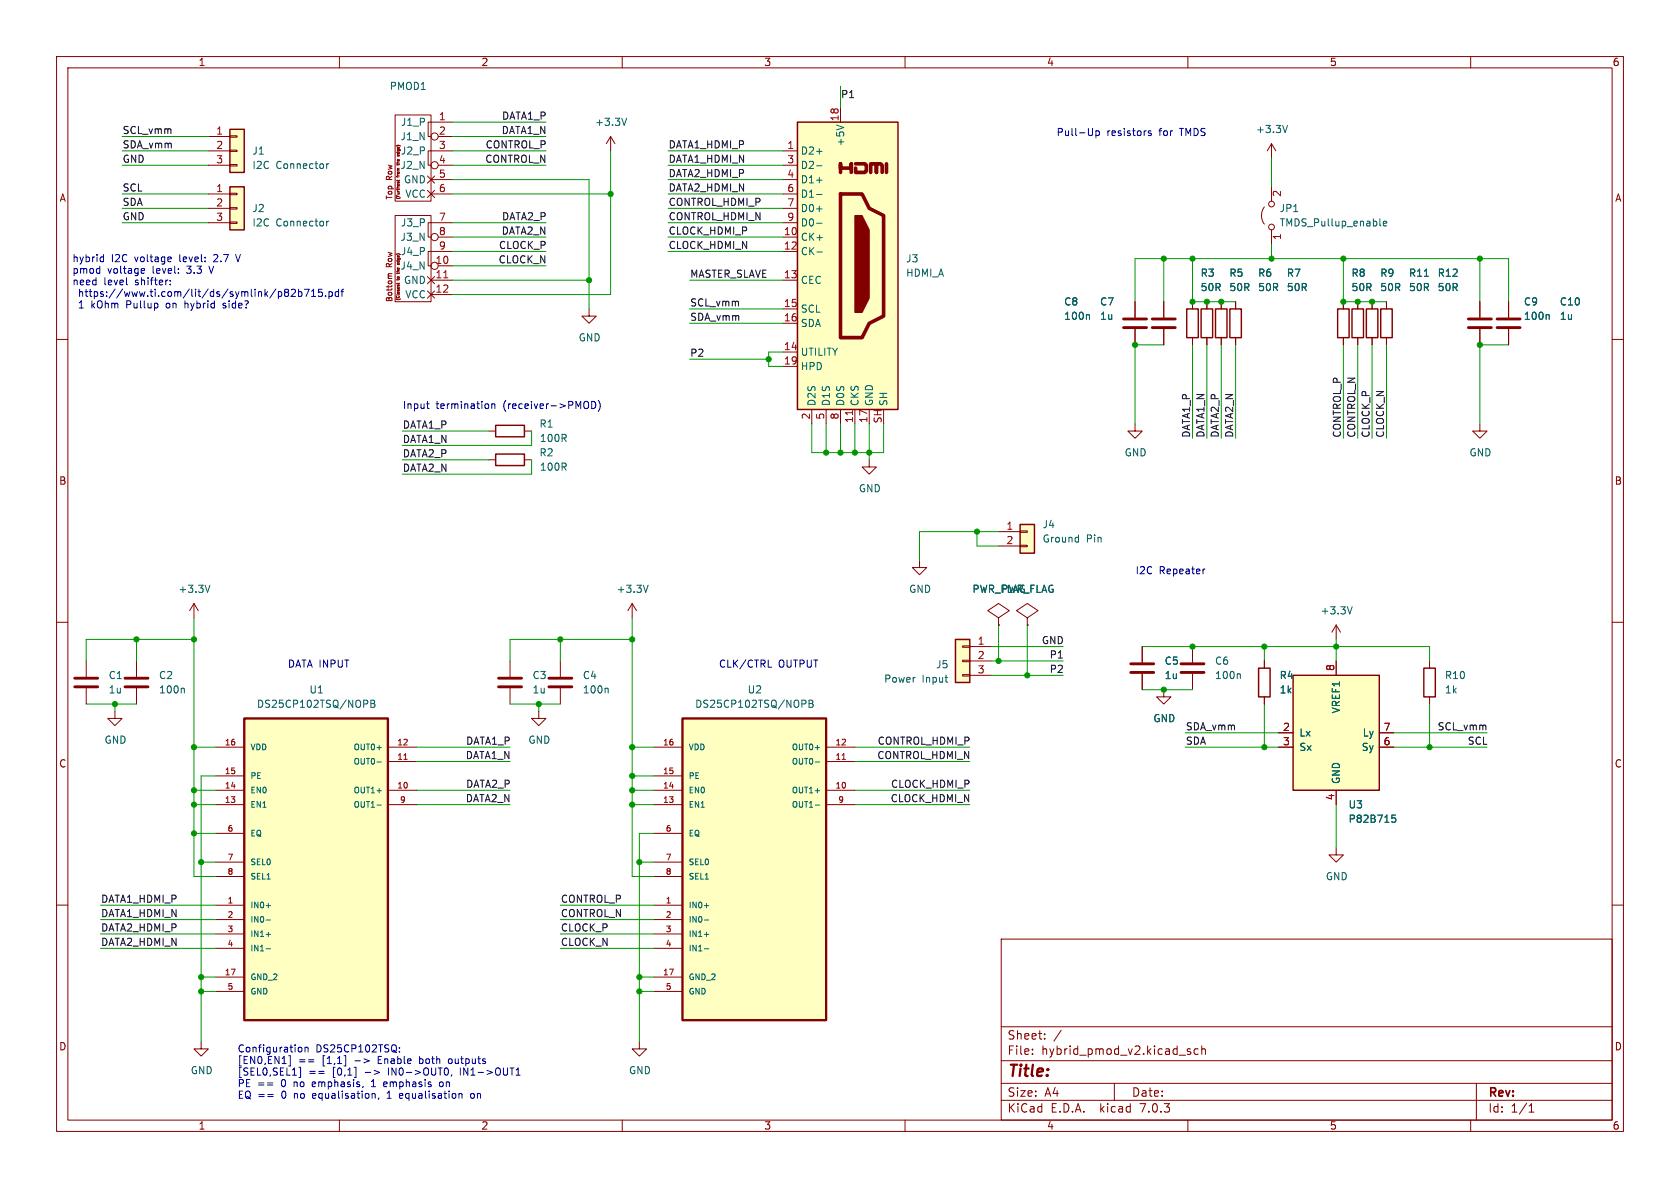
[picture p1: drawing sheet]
<svg xmlns="http://www.w3.org/2000/svg" width="297mm" height="210mm" viewBox="0 0 297 210" stroke-linecap="round" stroke-linejoin="round" font-family="sans-serif">
<g fill="none" stroke="#840000" stroke-width=".18">
<path d="M10 10h277v190h-277zM12 12h273v186h-273zM60 10v2M110 10v2M148.6 19.1v2.5M160 10v2M210 10v2M260 10v2M36.8 34.3h3.8M36.8 36.8h3.8M36.8 39.4h3.8M36.8 24.1h3.8"/>
<path d="M36.8 26.7h3.8M36.8 29.2h3.8M40.6 39.2h1.3v.3h-1.3zM40.6 36.7h1.3v.3h-1.3zM40.6 34.2h1.3v.2h-1.3zM40.6 29.1h1.3v.2h-1.3zM40.6 26.5h1.3v.3h-1.3zM40.6 24h1.3v.3h-1.3zM69.8 38.1h6.4v15.2h-6.4zM69.8 20.3h6.4v15.3h-6.4zM70 25.8h.1M70.1 25.7l-.1 .1"/>
<path d="M70.2 31.8v.2M70.5 32.2l-.2 .2v-.2M70.5 32.2h.1M70.5 32.2l.1 .2M70.6 31.8l-.1 .1h-.4M75.6 31.1l1.2 1.3M75.6 33.7l1.2 1.2M76.2 34.3h3.8M76.2 31.8h3.8M76.8 31.1l-1.2 1.3M76.8 33.7l-1.2 1.2M77.5 24.1h2.5"/>
<path d="M77.5 29.2h2.5M80 39.4h-4.3v2.5h.5M80 26.7h-4.3v2.5h.5M80 21.6h-4.3v2.5h.5M107.9 24.1l-.7 1.3M107.9 24.1v2.6M107.9 24.1l.8 1.3M138.4 34.3h2.6M138.4 36.8h2.6M138.4 39.4h2.6M138.4 26.7h2.6M138.4 29.2h2.6"/>
<path d="M138.4 31.8h2.6M223.5 36.6a2.54 2.54 0 0 0 0 3M224.8 25.4v2.5M224.8 33v2.6M224.8 25.4l-.8 1.3M224.8 25.4l.8 1.3M10 60h2M68.8 48.8l-.1 .1M68.8 48.8h.5M69.3 48.4h-.6l-.1 .3 .2 .1M70 52.8l.1 .1M70.1 49.5h.4"/>
<path d="M70.1 44.9l-.1 .1M70.2 50v.2M70.3 50.4v.2M70.5 50.4h.1M70.5 50.4l-.1 .2M70.5 50.4l.1 .1M70.6 50l-.1 .1h-.4M75.6 48.9l1.2 1.3M75.6 51.4l1.2 1.3M76.2 49.5h3.8M76.2 52.1h3.8M76.8 48.9l-1.2 1.3"/>
<path d="M76.8 51.4l-1.2 1.3M77.5 47h2.5M77.5 41.9h2.5M80 44.5h-4.3v2.5h.5M104.1 54.6v1.3h1.3l-1.3 1.3-1.2-1.3h1.2M138.4 49.5h2.6M138.4 41.9h2.6M138.4 44.5h2.6M138.4 54.6h2.6M138.4 57.2h2.6M200.7 53.3v2.8M200.7 58.2v2.8"/>
<path d="M205.7 53.3v2.8M205.7 58.2v2.8M210.8 53.3v1.3M210.8 59.7v1.3M213.4 53.3v1.3M213.4 59.7v1.3M215.9 53.3v1.3M215.9 59.7v1.3M218.4 53.3v1.3M218.4 59.7v1.3M224.8 40.6v2.6M237.5 53.3v1.3"/>
<path d="M237.5 59.7v1.3M240 53.3v1.3M240 59.7v1.3M242.6 53.3v1.3M242.6 59.7v1.3M245.1 53.3v1.3M245.1 59.7v1.3M261.6 53.3v2.8M261.6 58.2v2.8M266.7 53.3v2.8M266.7 58.2v2.8M285 60h2"/>
<path d="M86.4 76.2h1.2M92.7 76.2h1.3M138.4 62.2h2.6M138.4 64.8h2.6M143.5 72.4v2.5M146 72.4v2.5M148.6 72.4v2.5M151.1 72.4v2.5M153.7 72.4v2.5M200.7 74.9v1.3h1.2l-1.2 1.3-1.3-1.3h1.3M261.6 74.9v1.3h1.3l-1.3 1.3-1.3-1.3h1.3M86.4 81.3h1.2"/>
<path d="M92.7 81.3h1.3M153.7 81.3v1.3h1.2l-1.2 1.2-1.3-1.2h1.3M162.6 99.1v1.2h1.2l-1.2 1.3-1.3-1.3h1.3M176.5 94h3.8M176.5 96.5h3.8M180.3 96.4h1.3v.2h-1.3zM180.3 93.9h1.3v.2h-1.3zM10 110h2M15.2 116.8v2.8M24.1 116.8v2.8M34.3 106.7l-.8 1.3M34.3 106.7v2.5"/>
<path d="M34.3 106.7l.8 1.3M90.2 116.8v2.8M99.1 116.8v2.8M111.8 106.7l-.8 1.3M111.8 106.7v2.5M111.8 106.7l.7 1.3M170.2 119.3h1.2v.2h-1.2zM170.2 116.7h1.2v.3h-1.2zM170.2 114.2h1.2v.2h-1.2zM171.4 114.3h3.9M171.4 116.8h3.9M171.4 119.4h3.9"/>
<path d="M176.5 109.2l1.9-1.2-1.9-1.3-1.9 1.3 1.9 1.2v1.3M176.5 110.5h.1M181.6 109.2l1.9-1.2-1.9-1.3-1.9 1.3 1.9 1.2v1.3M181.6 110.5h.1M201.9 114.3v2.8M201.9 119.1v2.8M210.8 114.3v2.8M210.8 119.1v2.8M223.5 116.8v1.3M236.2 110.5l-.7 1.3M236.2 110.5v2.5M236.2 116.8v2.6"/>
<path d="M236.2 110.5l.8 1.3M252.7 116.8v1.3M285 110h2M15.2 121.7v2.8M20.3 125.7v1.3h1.3l-1.3 1.3-1.3-1.3h1.3M24.1 121.7v2.8M38.1 139.7h5.1M38.1 132.1h5.1M38.1 137.2h5.1M68.6 139.7h5.1M68.6 134.6h5.1M68.6 132.1h5.1"/>
<path d="M90.2 121.7v2.8M95.2 125.7v1.3h1.3l-1.3 1.3-1.2-1.3h1.2M99.1 121.7v2.8M115.6 139.7h5M115.6 132.1h5M115.6 137.2h5M146 139.7h5.1M146 134.6h5.1M146 132.1h5.1M205.7 121.9v1.3h1.3l-1.3 1.3-1.2-1.3h1.2M223.5 123.2v1.3M226.1 132.1h2.5"/>
<path d="M226.1 129.5h2.5M236.2 139.7v2.5M243.8 132.1h2.6M243.8 129.5h2.6M252.7 123.2v1.3M10 160h2M38.1 142.2h5.1M38.1 147.3h5.1M38.1 152.4h5.1M38.1 154.9h5.1M68.6 142.2h5.1M115.6 142.2h5"/>
<path d="M115.6 147.3h5M115.6 152.4h5M115.6 154.9h5M146 142.2h5.1M236.2 149.9v1.2h1.3l-1.3 1.3-1.3-1.3h1.3M285 160h2M38.1 160h5.1M38.1 172.7h5.1M38.1 162.6h5.1M38.1 165.1h5.1M38.1 167.6h5.1M38.1 175.3h5.1"/>
<path d="M115.6 160h5M115.6 172.7h5M115.6 162.6h5M115.6 165.1h5M115.6 167.6h5M115.6 175.3h5M177 166h108v32h-108zM35.6 184.2v1.2h1.2l-1.2 1.3-1.3-1.3h1.3M60 198v2M110 198v2M113 184.2v1.2h1.3l-1.3 1.3-1.2-1.3h1.2M160 198v2"/>
<path d="M177 194.5h108M177 191.5h108M177 187.5h108M177 181.5h108M182.5 186.3v.1M182.5 185.5v.1M184.7 183.6v.1M184.7 182.8v.1M187.6 182.1l-1.3 2M197 191.5v3M209.9 185.7l.6 .4-.2 .3-.4-.1M210 198v2"/>
<path d="M210.5 185.5l-.4-.1-.2 .2M211.8 185.5l-.4-.1-.3 .3v.4l.1 .2h.6M212.5 185.5l.2-.1 .3 .1 .1 .9M212.5 184.9v1.5M260 198v2M261 191.5v6.5M270.3 196.6h.9M270.3 195.5l.4-.4v1.5"/>
<circle cx="76.8" cy="29.2" r=".63"/>
<circle cx="76.8" cy="24.1" r=".63"/>
<circle cx="224.8" cy="36.1" r=".51"/>
<circle cx="76.8" cy="47" r=".63"/>
<circle cx="76.8" cy="41.9" r=".63"/>
<circle cx="224.8" cy="40.1" r=".51"/>
</g>
<g fill="none" stroke="#840000" stroke-width=".51">
<path d="M198.6 57.9h4.1M198.6 56.4h4.1M203.7 57.9h4.1M203.7 56.4h4.1M259.6 57.9h4.1M259.6 56.4h4.1M264.7 57.9h4M264.7 56.4h4M13.2 119.9h4.1M22.1 119.9h4.1M88.1 119.9h4.1M97 119.9h4.1"/>
<path d="M199.9 118.9h4.1M199.9 117.3h4.1M208.8 118.9h4.1M208.8 117.3h4.1M13.2 121.4h4.1M22.1 121.4h4.1M88.1 121.4h4.1M97 121.4h4.1"/>
</g>
<g fill="none" stroke="#006464" stroke-width=".18">
<path d="M57.7 28.9v.9M57.7 39.1v.8M58.1 39.1l-.4 .2M58.1 28.9l-.4 .3M109.9 20.9l.4 1.3 .5-1.3M144.4 26.8h.9M144.4 29.3h.9M144.4 31.8h.9M144.4 34.4h.9M144.4 36.9h.9M144.4 39.5h.9M147.9 22.1l1.3 .4"/>
<path d="M226.8 22.2l.4 1.2 .4-1.2M228.7 37.4h.7M244 38.7v1.1l.1 .1M244.6 39.5l.6-.1-.1-.2-.4-.1-.1 .2v.6h.5M144.4 44.5h1M192.2 55.6l.4 .2v.7M251.8 48.8h.7M273.5 55.6l.4 .2v.7M99.7 77.4l.4 .6M100 76.9v.4M99.7 82.5l.4 .6M100 82v.4"/>
<path d="M190.6 95h.1M190.7 94.6v1.2M190.7 95.8h-.1M36.3 103.4l.4 1.3 .4-1.3M113.7 103.4l.5 1.3 .4-1.3M161.7 119.7h.1M167.1 119.7h.4M218.9 119.1l.4 .2v.7M238.2 107.3l.4 1.2 .4-1.2M32.2 121.7l.4 .1v.7M64.8 123.8l.2 .2v.3l-.2 .1M65.6 123.8h.4l.2 .2-.2 .4 .2 .1 .1 .3-.3 .2h-.4z"/>
<path d="M65.6 124.4h.4M66.6 139.8h.8M66.6 134.7h.8M66.6 132.2h.8M107.2 121.7l.3 .1v.7M142.2 123.8l.3 .2-.1 .3-.2 .1M143 123.8h.5l.2 .2-.2 .4 .2 .1 .1 .3-.3 .2h-.5zM143 124.4h.5M144.1 139.8h.8M144.1 134.7h.8M144.1 132.2h.8M167.3 120.5l.2 .1"/>
<path d="M66.6 142.3h.8M144.1 142.3h.8M246.7 144.1h-.6l-.1 .6 .2-.1h.4l.2 .2-.1 .4-.2 .2-.5-.2M47.1 160.1h.7M47.1 162.6h.7M47.1 165.2h.7M47.1 167.7h.7M124.5 160.1h.8M124.5 162.6h.8M124.5 165.2h.8M124.5 167.7h.8"/>
</g>
<g fill="#ffffc2" stroke="#ffffc2" stroke-width=".18">
<path d="M40.6 33h2.6v7.6h-2.6z"/>
<path d="M40.6 22.9h2.6v7.6h-2.6z"/>
<path d="M43.2 127h25.4v53.3h-25.4z"/>
<path d="M120.6 127h25.4v53.3h-25.4z"/>
<path d="M141 21.6h17.7v50.8h-17.7z"/>
<path d="M168.9 113h2.5v7.7h-2.5z"/>
<path d="M228.6 119.4h15.2v20.3h-15.2z"/>
<path d="M180.3 92.7h2.6v5.1h-2.6z"/>
</g>
<g fill="none" stroke="#840000" stroke-width=".25">
<path d="M40.6 33h2.6v7.6h-2.6zM40.6 22.9h2.6v7.6h-2.6zM141 21.6h17.7v50.8h-17.7zM209.8 54.6h2v5.1h-2zM212.3 54.6h2.1v5.1h-2.1zM214.9 54.6h2v5.1h-2zM217.4 54.6h2.1v5.1h-2.1zM236.5 54.6h2v5.1h-2zM239 54.6h2v5.1h-2zM241.6 54.6h2v5.1h-2zM244.1 54.6h2v5.1h-2zM87.6 75.2h5.1v2h-5.1z"/>
<path d="M87.6 80.3h5.1v2h-5.1zM180.3 92.7h2.6v5.1h-2.6zM168.9 113h2.5v7.7h-2.5zM222.5 118.1h2v5.1h-2zM228.6 119.4h15.2v20.3h-15.2zM251.7 118.1h2v5.1h-2z"/>
</g>
<path d="M78.4 49.1h.8M150.7 72.6v.7M71.4 134.2h.6M148.9 134.2h.6" fill="none" stroke="#a90000" stroke-width=".18"/>
<path d="M43.2 127h25.4v53.3h-25.4zM120.6 127h25.4v53.3h-25.4z" fill="none" stroke="#840000" stroke-width=".41"/>
<path d="M148.6 30.5v-1.5v.7h1.9v-.7v1.5M148.6 34.3h3.8l1.3 2.5 2.5 1.3v17.8l-2.5 1.3-1.3 2.5h-3.8zM151.3 29h1.6l.3 .2v1l-.3 .3h-1.6v-.8M153.9 30.5v-1.5h1v1.5v-1.5h.8l.3 .2v1.3M156.7 29v1.5" fill="none" stroke="#840000" stroke-width=".63"/>
<path d="M151.1 38.1h1.3l1.3 2.5v12.1l-1.3 2.5h-1.3z" fill="#840000" stroke="#840000" stroke-width=".18"/>
<path d="M187.1 116.3h.7" fill="none" stroke="#0f0f0f" stroke-width=".18"/>
<g fill="none" stroke="#0000c2" stroke-width=".18">
<path d="M193.1 22.7v1l-.1 .2M193.7 23.1v1.3M193.7 23.2l.4-.1 .2 .3-.1 .5h-.5M203.5 23.2l-.3-.1-.2 .2 .1 .2 .4 .1v.3h-.5M17.9 45.4l.4 .1M18.3 45v1.3M18.3 46.2l-.4 .1M22.4 50.2l.1 .2M25.1 47.5h.4l.1 .3-.6 .1M25.5 48.3h-.4M27.9 53.7v.6M29.6 49.5h.1"/>
<path d="M29.9 45.4l.3 .1 .1 .2-.6 .1M30.1 49.6v.1M30.1 50.2v.2M30.2 46.2l-.3 .1M31.5 48.2v.1M31.5 47.5v.1M49.6 51.6l.2 .2v.4l-.2 .2M50.5 51.7l-.2-.3 .2-.3h.3l.2 .3-.2 .3M50.5 51.7l-.2 .2 .1 .4 .1 .1 .4-.1 .1-.1v-.3l-.2-.2M50.5 51.7h.3M51.5 51.3l.5-.2 .2 .4-.8 .9h.8M52.8 51.6h.3l.3 .2-.1 .5h-.5"/>
<path d="M52.8 51.1v1.3M53.8 51.1h.8l-.5 1.3M55.1 52.4h.7M55.1 51.5l.3-.4v1.3M56.9 51.1h-.6v.6l.2-.1 .4 .1 .1 .2-.1 .4-.1 .1-.5-.1M57.6 52.3v.1M58.2 51.6h.3l.3 .2-.2 .5h-.4M58.2 51.6v1.2M59.9 51.6h-.4l-.3 .2 .2 .5h.5M59.9 51.1v1.3M60.3 51.6h.5M60.8 51.1l-.3 .2v1.1"/>
<path d="M75.4 71.4h.5M75.6 72.2h.3M86.2 71.4l.2 .2v.4l-.2 .2M86.9 71.5l.2-.1h.3l.1 .8M86.9 71.4v.8M103.8 71h.1a.81 .81 0 0 1-.1 1.2M104.6 71a.64 .64 0 0 1 .7 .6 .64 .64 0 0 1-.7 .6zM105.8 70.8a1.46 1.46 0 0 1 0 1.9M135.8 117.9h.6M213 100.6l-.3 .2M47.3 191.4h.9M47.3 191.8h.9"/>
<path d="M47.3 193.5h1M47.3 193.8h1M51.3 186.6v1.8M52.8 185.2l.3-.1 .3 .3-.1 .5h-.5M52.8 188.7h.3v1.8h-.3M53.9 185.2l.2-.1 .3 .1 .1 .8M53.9 185.1v.9M54.5 187.3h1M54.5 187.7h1M56.3 189.4h1M56.3 189.8h1M61.1 186.6v1.8"/>
<path d="M62.9 188.7v1.8M64.2 192l-.1 .3M64.3 187.2l1 .3-1 .4M64.6 189.6h.9M65.8 193.4l.2-.1 .3 .1v.7M66.1 189.2l1 .4-1 .3M67 194.1l-.1 .2M70.6 185.8v.2M70.6 185.2v.1M78.7 188.8h.3l.1 .1M79.2 189l.1 .6-.2 .3-.1 .2-.3-.1M79.9 190l-.2 .2"/>
<path d="M81.1 193.4l.2-.1 .3 .1 .1 .7M81.1 193.3v.8M91.2 190.1h.8M91.2 189.2l.4-.4v1.3"/>
</g>
<g fill="none" stroke="#009600" stroke-width=".18">
<path d="M148.6 15.2v3.9M21.6 34.3h15.2M21.6 29.2h15.2M21.6 26.7h15.2M21.6 39.4h15.2M21.6 36.8h15.2M21.6 24.1h15.2M80 31.8h24.1v22.8M80 34.3h27.9M80 29.2h16.5M80 26.7h16.5M80 39.4h16.5"/>
<path d="M80 21.6h16.5M80 24.1h16.5M107.9 26.7v25.4h-27.9M118.1 31.8h20.3M118.1 34.3h20.3M118.1 29.2h20.3M118.1 26.7h20.3M118.1 39.4h20.3M118.1 36.8h20.3M224.8 27.9v5.1M80 44.5h16.5M80 49.5h24.1"/>
<path d="M80 41.9h16.5M80 47h16.5M118.1 44.5h20.3M118.1 41.9h20.3M121.9 54.6h16.5M121.9 49.5h16.5M121.9 57.2h16.5M200.7 53.3v-7.6h66v7.6M205.7 45.7v7.6M210.8 45.7v7.6h7.6M224.8 43.2v2.5M237.5 45.7v7.6h7.6"/>
<path d="M261.6 45.7v7.6M71.1 76.2h15.3M94 76.2v2.5h-22.9M121.9 63.5h14M138.4 62.2h-2.5v2.6h2.5M143.5 74.9v5.1h12.7v-5.1M146 74.9v5.1M148.6 74.9v5.1M151.1 74.9v5.1M153.7 74.9v6.4M205.7 61h-5v13.9M210.8 61v16.5"/>
<path d="M213.4 61v16.5M215.9 61v16.5M218.4 61v16.5M237.5 61v16.5M240 61v16.5M242.6 61v16.5M245.1 61v16.5M266.7 61h-5.1v13.9M71.1 81.3h15.3M94 81.3v2.5h-22.9M172.7 94v2.5h3.8M176.5 94h-13.9v5.1"/>
<path d="M24.1 113v3.8M34.3 109.2v45.7h3.8M34.3 113h-19.1v3.8M99.1 113v3.8M111.8 109.2v45.7h3.8M111.8 113h-21.6v3.8M175.3 116.8h12.7M175.3 114.3h12.7M175.3 119.4h12.7M176.5 110.5v6.3M181.6 110.5v8.9M201.9 114.3h50.8v2.5"/>
<path d="M223.5 114.3v2.5M236.2 113v3.8M15.2 124.5h8.9M20.3 124.5v1.2M34.3 132.1h3.8M34.3 139.7h3.8M38.1 137.2h-2.5v47M73.7 132.1h16.5M73.7 139.7h16.5M73.7 134.6h16.5M90.2 124.5h8.9M95.2 124.5v1.2"/>
<path d="M111.8 132.1h3.8M111.8 139.7h3.8M111.8 137.2h3.8M151.1 132.1h20.3M151.1 139.7h20.3M151.1 134.6h20.3M201.9 121.9h8.9M209.5 132.1h16.6M209.5 129.5h16.6M223.5 124.5v7.6M246.4 132.1h16.5M246.4 129.5h16.5"/>
<path d="M252.7 124.5v7.6M34.3 142.2h3.8M34.3 147.3h3.8M35.6 152.4h2.5M73.7 142.2h16.5M111.8 142.2h3.8M113 152.4h2.6M115.6 147.3h-2.6v36.9M151.1 142.2h20.3M236.2 142.2v7.7M17.8 160h20.3M17.8 165.1h20.3"/>
<path d="M17.8 167.6h20.3M17.8 162.6h20.3M35.6 175.3h2.5M35.6 172.7h2.5M99.1 160h16.5M99.1 165.1h16.5M99.1 167.6h16.5M99.1 162.6h16.5M113 175.3h2.6M113 172.7h2.6"/>
</g>
<g fill="#009600" stroke="#009600" stroke-width=".18">
<circle cx="34.3" cy="142.2" r=".46"/>
<circle cx="34.3" cy="132.1" r=".46"/>
<circle cx="34.3" cy="139.7" r=".46"/>
<circle cx="95.2" cy="124.5" r=".46"/>
<circle cx="34.3" cy="113" r=".46"/>
<circle cx="24.1" cy="113" r=".46"/>
<circle cx="20.3" cy="124.5" r=".46"/>
<circle cx="111.8" cy="113" r=".46"/>
<circle cx="111.8" cy="132.1" r=".46"/>
<circle cx="111.8" cy="137.2" r=".46"/>
<circle cx="111.8" cy="139.7" r=".46"/>
<circle cx="111.8" cy="142.2" r=".46"/>
<circle cx="99.1" cy="113" r=".46"/>
<circle cx="107.9" cy="34.3" r=".46"/>
<circle cx="104.1" cy="49.5" r=".46"/>
<circle cx="113" cy="152.4" r=".46"/>
<circle cx="113" cy="175.3" r=".46"/>
<circle cx="113" cy="172.7" r=".46"/>
<circle cx="34.3" cy="147.3" r=".46"/>
<circle cx="35.6" cy="175.3" r=".46"/>
<circle cx="35.6" cy="172.7" r=".46"/>
<circle cx="35.6" cy="152.4" r=".46"/>
<circle cx="223.5" cy="114.3" r=".46"/>
<circle cx="210.8" cy="114.3" r=".46"/>
<circle cx="252.7" cy="132.1" r=".46"/>
<circle cx="223.5" cy="132.1" r=".46"/>
<circle cx="236.2" cy="114.3" r=".46"/>
<circle cx="205.7" cy="121.9" r=".46"/>
<circle cx="172.7" cy="94" r=".46"/>
<circle cx="181.6" cy="119.4" r=".46"/>
<circle cx="176.5" cy="116.8" r=".46"/>
<circle cx="135.9" cy="63.5" r=".46"/>
<circle cx="210.8" cy="45.7" r=".46"/>
<circle cx="213.4" cy="53.3" r=".46"/>
<circle cx="205.7" cy="45.7" r=".46"/>
<circle cx="210.8" cy="53.3" r=".46"/>
<circle cx="224.8" cy="45.7" r=".46"/>
<circle cx="200.7" cy="61" r=".46"/>
<circle cx="215.9" cy="53.3" r=".46"/>
<circle cx="240" cy="53.3" r=".46"/>
<circle cx="237.5" cy="45.7" r=".46"/>
<circle cx="237.5" cy="53.3" r=".46"/>
<circle cx="242.6" cy="53.3" r=".46"/>
<circle cx="261.6" cy="61" r=".46"/>
<circle cx="261.6" cy="45.7" r=".46"/>
<circle cx="151.1" cy="80" r=".46"/>
<circle cx="153.7" cy="80" r=".46"/>
<circle cx="146" cy="80" r=".46"/>
<circle cx="148.6" cy="80" r=".46"/>
</g>
<text font-size="2.8" fill="#840000" x="178" y="190.8">Title:</text>
<g font-size="2.1" fill="#840000">
<text x="178" y="183.9">Sheet:</text>
<text x="178" y="186.6">File:</text>
<text x="184" y="186.6">hybrid_pmod_v2.kicad_sch</text>
<text x="178" y="196.8">KiCad</text>
<text x="178" y="194">Size:</text>
<text x="184.6" y="194">A4</text>
<text x="185.7" y="196.8">E.D.A.</text>
<text x="194.4" y="196.8">kicad</text>
<text x="200" y="194">Date:</text>
<text x="201.5" y="196.8">7.0.3</text>
<text x="263" y="194.2">Rev:</text>
<text x="263" y="196.8">Id:</text>
<text x="267" y="196.8">1/1</text>
</g>
<g font-size="1.8" fill="#840000">
<text x="35" y="11.8">1</text>
<text x="85" y="11.8">2</text>
<text x="135" y="11.8">3</text>
<text x="185" y="11.8">4</text>
<text x="235" y="11.8">5</text>
<text x="285" y="11.8">6</text>
<text x="10.4" y="35.8">A</text>
<text x="285.4" y="35.8">A</text>
<text x="10.3" y="85.8">B</text>
<text x="285.3" y="85.8">B</text>
<text x="10.3" y="135.8">C</text>
<text x="285.3" y="135.8">C</text>
<text x="10.3" y="185.8">D</text>
<text x="285.3" y="185.8">D</text>
<text x="35" y="199.8">1</text>
<text x="85" y="199.8">2</text>
<text x="135" y="199.8">3</text>
<text x="185" y="199.8">4</text>
<text x="235" y="199.8">5</text>
<text x="285" y="199.8">6</text>
</g>
<g font-size="1.8" fill="#006464">
<text x="68.7" y="16.1">PMOD1</text>
<text x="70.6" y="22.4">J1_P</text>
<text x="105" y="22.4">+3.3V</text>
<text x="221.9" y="23.7">+3.3V</text>
<text x="44.5" y="27.5">J1</text>
<text x="70.6" y="25">J1_N</text>
<text x="70.6" y="27.5">J2_P</text>
<text x="141.5" y="27.5">D2+</text>
<text x="149.4" y="26.1" transform="rotate(-90 149.4 26.1)">+5V</text>
<text x="44.5" y="30">I2C</text>
<text x="48.6" y="30">Connector</text>
<text x="70.6" y="30">J2_N</text>
<text x="71.2" y="32.6">GND</text>
<text x="71.4" y="35.1">VCC</text>
<text x="141.5" y="30">D2-</text>
<text x="141.5" y="32.6">D1+</text>
<text x="141.5" y="35.1">D1-</text>
<text x="44.5" y="37.7">J2</text>
<text x="44.5" y="40.2">I2C</text>
<text x="48.6" y="40.2">Connector</text>
<text x="70.6" y="40.2">J3_P</text>
<text x="141.5" y="37.7">D0+</text>
<text x="141.5" y="40.2">D0-</text>
<text x="226.1" y="37.7">JP1</text>
<text x="226.1" y="40.2">TMDS_Pullup_enable</text>
<text x="70.6" y="47.8">J4_N</text>
<text x="70.6" y="42.7">J3_N</text>
<text x="70.6" y="45.3">J4_P</text>
<text x="141.5" y="42.7">CK+</text>
<text x="141.5" y="45.3">CK-</text>
<text x="160" y="46.5">J3</text>
<text x="71.2" y="50.4">GND</text>
<text x="71.4" y="52.9">VCC</text>
<text x="141.5" y="50.4">CEC</text>
<text x="160" y="49.1">HDMI_A</text>
<text x="212.1" y="49.1">R3</text>
<text x="212.1" y="51.6">50R</text>
<text x="217.2" y="49.1">R5</text>
<text x="217.2" y="51.6">50R</text>
<text x="222.3" y="49.1">R6</text>
<text x="222.3" y="51.6">50R</text>
<text x="227.3" y="49.1">R7</text>
<text x="227.3" y="51.6">50R</text>
<text x="238.8" y="49.1">R8</text>
<text x="238.8" y="51.6">50R</text>
<text x="243.8" y="49.1">R9</text>
<text x="243.8" y="51.6">50R</text>
<text x="248.9" y="49.1">R11</text>
<text x="248.9" y="51.6">50R</text>
<text x="254" y="49.1">R12</text>
<text x="254" y="51.6">50R</text>
<text x="141.5" y="55.4">SCL</text>
<text x="141.5" y="58">SDA</text>
<text x="188" y="54.2">C8</text>
<text x="188" y="56.7">100n</text>
<text x="194.3" y="54.2">C7</text>
<text x="194.3" y="56.7">1u</text>
<text x="269.2" y="54.2">C9</text>
<text x="269.2" y="56.7">100n</text>
<text x="275.6" y="54.2">C10</text>
<text x="275.6" y="56.7">1u</text>
<text x="102.1" y="60.5">GND</text>
<text x="141.5" y="63.1">UTILITY</text>
<text x="141.5" y="65.6">HPD</text>
<text x="144.3" y="71.9" transform="rotate(-90 144.3 71.9)">D2S</text>
<text x="146.9" y="71.9" transform="rotate(-90 146.9 71.9)">D1S</text>
<text x="149.4" y="71.9" transform="rotate(-90 149.4 71.9)">D0S</text>
<text x="152" y="71.9" transform="rotate(-90 152 71.9)">CKS</text>
<text x="154.5" y="71.9" transform="rotate(-90 154.5 71.9)">GND</text>
<text x="157" y="71.9" transform="rotate(-90 157 71.9)">SH</text>
<text x="95.2" y="75.8">R1</text>
<text x="95.2" y="80.8">R2</text>
<text x="95.3" y="83.4">100R</text>
<text x="95.3" y="78.3">100R</text>
<text x="198.7" y="80.8">GND</text>
<text x="259.6" y="80.8">GND</text>
<text x="151.7" y="87.2">GND</text>
<text x="184.2" y="93.5">J4</text>
<text x="184.2" y="96.1">Ground</text>
<text x="191.9" y="96.1">Pin</text>
<text x="31.4" y="105">+3.3V</text>
<text x="108.9" y="105">+3.3V</text>
<text x="160.6" y="105">GND</text>
<text x="171.7" y="105">PWR_FLAG</text>
<text x="176.8" y="105">PWR_FLAG</text>
<text x="233.3" y="108.8">+3.3V</text>
<text x="165.3" y="118.3">J5</text>
<text x="205.7" y="117.7">C5</text>
<text x="214.6" y="117.7">C6</text>
<text x="19.1" y="120.2">C1</text>
<text x="19.1" y="122.7">1u</text>
<text x="27.9" y="120.2">C2</text>
<text x="27.9" y="122.7">100n</text>
<text x="45.3" y="125.3">DS25CP102TSQ/NOPB</text>
<text x="54.5" y="122.7">U1</text>
<text x="94" y="120.2">C3</text>
<text x="94" y="122.7">1u</text>
<text x="102.9" y="120.2">C4</text>
<text x="102.9" y="122.7">100n</text>
<text x="122.7" y="125.3">DS25CP102TSQ/NOPB</text>
<text x="132" y="122.7">U2</text>
<text x="156.1" y="120.8">Power</text>
<text x="162.9" y="120.8">Input</text>
<text x="205.7" y="120.2">1u</text>
<text x="214.6" y="120.2">100n</text>
<text x="226.1" y="120.2">R4</text>
<text x="226.1" y="122.7">1k</text>
<text x="255.3" y="120.2">R10</text>
<text x="255.3" y="122.7">1k</text>
<text x="18.3" y="131.6">GND</text>
<text x="93.3" y="131.6">GND</text>
<text x="203.7" y="127.8">GND</text>
<text x="229.6" y="130.4">Lx</text>
<text x="237" y="126.3" transform="rotate(-90 237 126.3)">VREF1</text>
<text x="240.7" y="130.4">Ly</text>
<text x="229.6" y="132.9">Sx</text>
<text x="240.5" y="132.9">Sy</text>
<text x="237" y="138.7" transform="rotate(-90 237 138.7)">GND</text>
<text x="238.2" y="143.1">U3</text>
<text x="238.2" y="145.6">P82B715</text>
<text x="234.2" y="155.8">GND</text>
<text x="33.6" y="190.1">GND</text>
<text x="111" y="190.1">GND</text>
</g>
<g font-size="1.8" fill="#0f0f0f">
<text x="148.6" y="17.4">P1</text>
<text x="21.6" y="23.8">SCL_vmm</text>
<text x="88.5" y="23.8">DATA1_N</text>
<text x="88.5" y="21.2">DATA1_P</text>
<text x="21.6" y="26.3">SDA_vmm</text>
<text x="21.6" y="28.9">GND</text>
<text x="85.6" y="28.9">CONTROL_N</text>
<text x="85.6" y="26.3">CONTROL_P</text>
<text x="118.1" y="28.9">DATA1_HDMI_N</text>
<text x="118.1" y="26.3">DATA1_HDMI_P</text>
<text x="21.6" y="33.9">SCL</text>
<text x="118.1" y="33.9">DATA2_HDMI_N</text>
<text x="118.1" y="31.4">DATA2_HDMI_P</text>
<text x="21.6" y="36.5">SDA</text>
<text x="21.6" y="39">GND</text>
<text x="88.5" y="41.6">DATA2_N</text>
<text x="88.5" y="39">DATA2_P</text>
<text x="118.1" y="41.6">CLOCK_HDMI_P</text>
<text x="118.1" y="39">CONTROL_HDMI_N</text>
<text x="118.1" y="36.5">CONTROL_HDMI_P</text>
<text x="87.9" y="46.6">CLOCK_N</text>
<text x="88" y="44.1">CLOCK_P</text>
<text x="118.1" y="44.1">CLOCK_HDMI_N</text>
<text x="121.9" y="49.2">MASTER_SLAVE</text>
<text x="121.9" y="56.8">SDA_vmm</text>
<text x="121.9" y="54.3">SCL_vmm</text>
<text x="121.9" y="63.2">P2</text>
<text x="71.1" y="75.9">DATA1_P</text>
<text x="210.5" y="77.5" transform="rotate(-90 210.5 77.5)">DATA1_P</text>
<text x="213" y="77.5" transform="rotate(-90 213 77.5)">DATA1_N</text>
<text x="215.6" y="77.5" transform="rotate(-90 215.6 77.5)">DATA2_P</text>
<text x="218.1" y="77.5" transform="rotate(-90 218.1 77.5)">DATA2_N</text>
<text x="237.1" y="77.5" transform="rotate(-90 237.1 77.5)">CONTROL_P</text>
<text x="239.7" y="77.5" transform="rotate(-90 239.7 77.5)">CONTROL_N</text>
<text x="242.2" y="77.5" transform="rotate(-90 242.2 77.5)">CLOCK_P</text>
<text x="244.8" y="77.5" transform="rotate(-90 244.8 77.5)">CLOCK_N</text>
<text x="71.1" y="78.4">DATA1_N</text>
<text x="71.1" y="80.9">DATA2_P</text>
<text x="71.1" y="83.5">DATA2_N</text>
<text x="184" y="114">GND</text>
<text x="185.4" y="116.5">P1</text>
<text x="185.4" y="119">P2</text>
<text x="82.2" y="131.7">DATA1_P</text>
<text x="154.9" y="131.7">CONTROL_HDMI_P</text>
<text x="209.5" y="129.2">SDA_vmm</text>
<text x="209.5" y="131.7">SDA</text>
<text x="253.9" y="129.2">SCL_vmm</text>
<text x="259.3" y="131.7">SCL</text>
<text x="82.1" y="134.3">DATA1_N</text>
<text x="154.9" y="134.3">CONTROL_HDMI_N</text>
<text x="82.1" y="141.9">DATA2_N</text>
<text x="82.2" y="139.4">DATA2_P</text>
<text x="157.2" y="141.9">CLOCK_HDMI_N</text>
<text x="157.3" y="139.4">CLOCK_HDMI_P</text>
<text x="17.8" y="159.7">DATA1_HDMI_P</text>
<text x="99.1" y="159.7">CONTROL_P</text>
<text x="17.8" y="167.3">DATA2_HDMI_N</text>
<text x="17.8" y="162.2">DATA1_HDMI_N</text>
<text x="17.8" y="164.8">DATA2_HDMI_P</text>
<text x="99.1" y="162.2">CONTROL_N</text>
<text x="99.1" y="164.8">CLOCK_P</text>
<text x="99.1" y="167.3">CLOCK_N</text>
</g>
<g font-size="1.8" fill="#a90000">
<text x="38.1" y="23.9">1</text>
<text x="77.4" y="21.3">1</text>
<text x="77.4" y="23.9">2</text>
<text x="148.3" y="21.6" transform="rotate(-90 148.3 21.6)">18</text>
<text x="38.1" y="26.4">2</text>
<text x="38.1" y="29">3</text>
<text x="77.4" y="26.4">3</text>
<text x="77.4" y="29">4</text>
<text x="139" y="26.4">1</text>
<text x="139" y="29">3</text>
<text x="38.1" y="34">1</text>
<text x="77.4" y="31.5">5</text>
<text x="77.4" y="34">6</text>
<text x="139" y="31.5">4</text>
<text x="139" y="34">6</text>
<text x="226.7" y="35" transform="rotate(-90 226.7 35)">2</text>
<text x="38.1" y="36.6">2</text>
<text x="38.1" y="39.1">3</text>
<text x="77.4" y="39.1">7</text>
<text x="77.4" y="41.7">8</text>
<text x="138.4" y="41.7">10</text>
<text x="139" y="36.6">7</text>
<text x="139" y="39.1">9</text>
<text x="76.8" y="46.7">10</text>
<text x="77.4" y="44.2">9</text>
<text x="138.4" y="44.2">12</text>
<text x="226.7" y="42.6" transform="rotate(-90 226.7 42.6)">1</text>
<text x="76.8" y="49.3">11</text>
<text x="76.8" y="51.8">12</text>
<text x="138.4" y="49.3">13</text>
<text x="138.4" y="54.4">15</text>
<text x="138.4" y="56.9">16</text>
<text x="138.4" y="62">14</text>
<text x="138.4" y="64.5">19</text>
<text x="143.3" y="74.3" transform="rotate(-90 143.3 74.3)">2</text>
<text x="145.8" y="74.3" transform="rotate(-90 145.8 74.3)">5</text>
<text x="148.3" y="74.3" transform="rotate(-90 148.3 74.3)">8</text>
<text x="150.9" y="74.9" transform="rotate(-90 150.9 74.9)">11</text>
<text x="153.4" y="74.9" transform="rotate(-90 153.4 74.9)">17</text>
<text x="156" y="75" transform="rotate(-90 156 75)">SH</text>
<text x="177.8" y="93.7">1</text>
<text x="177.8" y="96.3">2</text>
<text x="172.7" y="114">1</text>
<text x="172.7" y="116.6">2</text>
<text x="172.7" y="119.1">3</text>
<text x="236" y="118.8" transform="rotate(-90 236 118.8)">8</text>
<text x="226.7" y="129.3">2</text>
<text x="226.7" y="131.8">3</text>
<text x="244.4" y="131.8">6</text>
<text x="244.4" y="129.3">7</text>
<text x="236" y="141.6" transform="rotate(-90 236 141.6)">4</text>
</g>
<g font-size="1.8" fill="#0000c2">
<text x="186.7" y="24.1">Pull-Up</text>
<text x="195.6" y="24.1">resistors</text>
<text x="204.9" y="24.1">for</text>
<text x="208.7" y="24.1">TMDS</text>
<text x="12.7" y="46.4">hybrid</text>
<text x="19.6" y="46.4">I2C</text>
<text x="23.8" y="46.4">voltage</text>
<text x="31.8" y="46.4">level:</text>
<text x="37.9" y="46.4">2.7</text>
<text x="42.1" y="46.4">V</text>
<text x="12.7" y="48.5">pmod</text>
<text x="12.7" y="50.5">need</text>
<text x="13.8" y="52.6">https://www.ti.com/lit/ds/symlink/p82b715.pdf</text>
<text x="18.3" y="50.5">level</text>
<text x="18.9" y="48.5">voltage</text>
<text x="23.8" y="50.5">shifter:</text>
<text x="26.9" y="48.5">level:</text>
<text x="33.1" y="48.5">3.3</text>
<text x="37.2" y="48.5">V</text>
<text x="13.8" y="54.6">1</text>
<text x="16.1" y="54.6">kOhm</text>
<text x="22.4" y="54.6">Pullup</text>
<text x="29.5" y="54.6">on</text>
<text x="32.9" y="54.6">hybrid</text>
<text x="39.8" y="54.6">side?</text>
<text x="71.1" y="72.4">Input</text>
<text x="77" y="72.4">termination</text>
<text x="88.9" y="72.4">(receiver-&gt;PMOD)</text>
<text x="200.7" y="101.6">I2C</text>
<text x="204.8" y="101.6">Repeater</text>
<text x="50.8" y="118.1">DATA INPUT</text>
<text x="127" y="118.1">CLK/CTRL</text>
<text x="137.5" y="118.1">OUTPUT</text>
<text x="41.9" y="186.1">Configuration</text>
<text x="41.9" y="188.2">[EN0,EN1]</text>
<text x="41.9" y="190.2">[SEL0,SEL1]</text>
<text x="52.7" y="188.2">==</text>
<text x="54.5" y="190.2">==</text>
<text x="55.8" y="186.1">DS25CP102TSQ:</text>
<text x="56.9" y="188.2">[1,1]</text>
<text x="58.7" y="190.2">[0,1]</text>
<text x="62.7" y="188.2">-&gt;</text>
<text x="67" y="188.2">Enable</text>
<text x="68.8" y="190.2">IN0-&gt;OUT0,</text>
<text x="74.4" y="188.2">both</text>
<text x="79.7" y="188.2">outputs</text>
<text x="81.6" y="190.2">IN1-&gt;OUT1</text>
<text x="41.9" y="192.3">PE ==</text>
<text x="41.9" y="194.3">EQ ==</text>
<text x="49.7" y="192.3">0</text>
<text x="49.7" y="194.3">0</text>
<text x="52" y="192.3">no</text>
<text x="52" y="194.3">no</text>
<text x="55.4" y="192.3">emphasis,</text>
<text x="55.4" y="194.3">equalisation,</text>
<text x="65.9" y="192.3">1</text>
<text x="68.3" y="192.3">emphasis</text>
<text x="68.7" y="194.3">1</text>
<text x="71" y="194.3">equalisation</text>
<text x="78.2" y="192.3">on</text>
<text x="83.7" y="194.3">on</text>
</g>
<g font-size="1.4" fill="#840000">
<text x="69.5" y="35.5" transform="rotate(-90 69.5 35.5)">Top</text>
<text x="69.5" y="32" transform="rotate(-90 69.5 32)">Row</text>
<text x="69.5" y="47.4" transform="rotate(-90 69.5 47.4)">Row</text>
<text x="69.5" y="53.6" transform="rotate(-90 69.5 53.6)">Bottom</text>
</g>
<g font-size="1.4" fill="#a90000">
<text x="39.6" y="131.8">16</text>
<text x="70.1" y="131.8">12</text>
<text x="117.1" y="131.8">16</text>
<text x="147.5" y="131.8">12</text>
<text x="39.6" y="136.9">15</text>
<text x="70.1" y="134.4">11</text>
<text x="117.1" y="136.9">15</text>
<text x="147.5" y="134.4">11</text>
<text x="39.6" y="142">13</text>
<text x="39.6" y="139.4">14</text>
<text x="70.1" y="139.4">10</text>
<text x="70.5" y="142">9</text>
<text x="117.1" y="142">13</text>
<text x="117.1" y="139.4">14</text>
<text x="147.5" y="139.4">10</text>
<text x="148" y="142">9</text>
<text x="40.1" y="147.1">6</text>
<text x="117.5" y="147.1">6</text>
<text x="40.1" y="152.1">7</text>
<text x="40.1" y="154.7">8</text>
<text x="117.5" y="152.1">7</text>
<text x="117.5" y="154.7">8</text>
<text x="40.1" y="159.8">1</text>
<text x="117.5" y="159.8">1</text>
<text x="40.1" y="162.3">2</text>
<text x="40.1" y="164.8">3</text>
<text x="40.1" y="167.4">4</text>
<text x="117.5" y="162.3">2</text>
<text x="117.5" y="164.8">3</text>
<text x="117.5" y="167.4">4</text>
<text x="39.6" y="172.5">17</text>
<text x="117.1" y="172.5">17</text>
<text x="40.1" y="175">5</text>
<text x="117.5" y="175">5</text>
</g>
<g font-size="1.4" fill="#006464">
<text x="44.2" y="137.9">PE</text>
<text x="44.2" y="132.8">VDD</text>
<text x="62.3" y="135.3">OUT0-</text>
<text x="62.3" y="132.8">OUT0+</text>
<text x="121.7" y="137.9">PE</text>
<text x="121.7" y="132.8">VDD</text>
<text x="139.7" y="135.3">OUT0-</text>
<text x="139.7" y="132.8">OUT0+</text>
<text x="44.2" y="142.9">EN1</text>
<text x="44.2" y="140.4">EN0</text>
<text x="62.3" y="140.4">OUT1+</text>
<text x="62.3" y="142.9">OUT1-</text>
<text x="121.7" y="142.9">EN1</text>
<text x="121.7" y="140.4">EN0</text>
<text x="139.7" y="140.4">OUT1+</text>
<text x="139.7" y="142.9">OUT1-</text>
<text x="44.2" y="148">EQ</text>
<text x="121.7" y="148">EQ</text>
<text x="44.2" y="153.1">SEL0</text>
<text x="44.2" y="155.6">SEL1</text>
<text x="121.7" y="153.1">SEL0</text>
<text x="121.7" y="155.6">SEL1</text>
<text x="44.2" y="160.7">IN0+</text>
<text x="121.7" y="160.7">IN0+</text>
<text x="44.2" y="163.3">IN0-</text>
<text x="44.2" y="165.8">IN1+</text>
<text x="121.7" y="163.3">IN0-</text>
<text x="121.7" y="165.8">IN1+</text>
<text x="44.2" y="173.4">GND_2</text>
<text x="44.2" y="168.3">IN1-</text>
<text x="121.7" y="173.4">GND_2</text>
<text x="121.7" y="168.3">IN1-</text>
<text x="44.2" y="176">GND</text>
<text x="121.7" y="176">GND</text>
</g>
<g font-size=".7" fill="#840000">
<text x="70.8" y="28.9" transform="rotate(-90 70.8 28.9)">the</text>
<text x="70.8" y="35.4" transform="rotate(-90 70.8 35.4)">(Furthest</text>
<text x="70.8" y="31.3" transform="rotate(-90 70.8 31.3)">from</text>
<text x="70.8" y="53.3" transform="rotate(-90 70.8 53.3)">(Closest</text>
<text x="70.8" y="49.5" transform="rotate(-90 70.8 49.5)">to</text>
<text x="70.8" y="48.1" transform="rotate(-90 70.8 48.1)">the</text>
</g>
<g font-size=".7" fill="#006464">
<text x="70.8" y="27.1" transform="rotate(-90 70.8 27.1)">edge)</text>
<text x="70.8" y="46.3" transform="rotate(-90 70.8 46.3)">edge)</text>
</g>
</svg>
